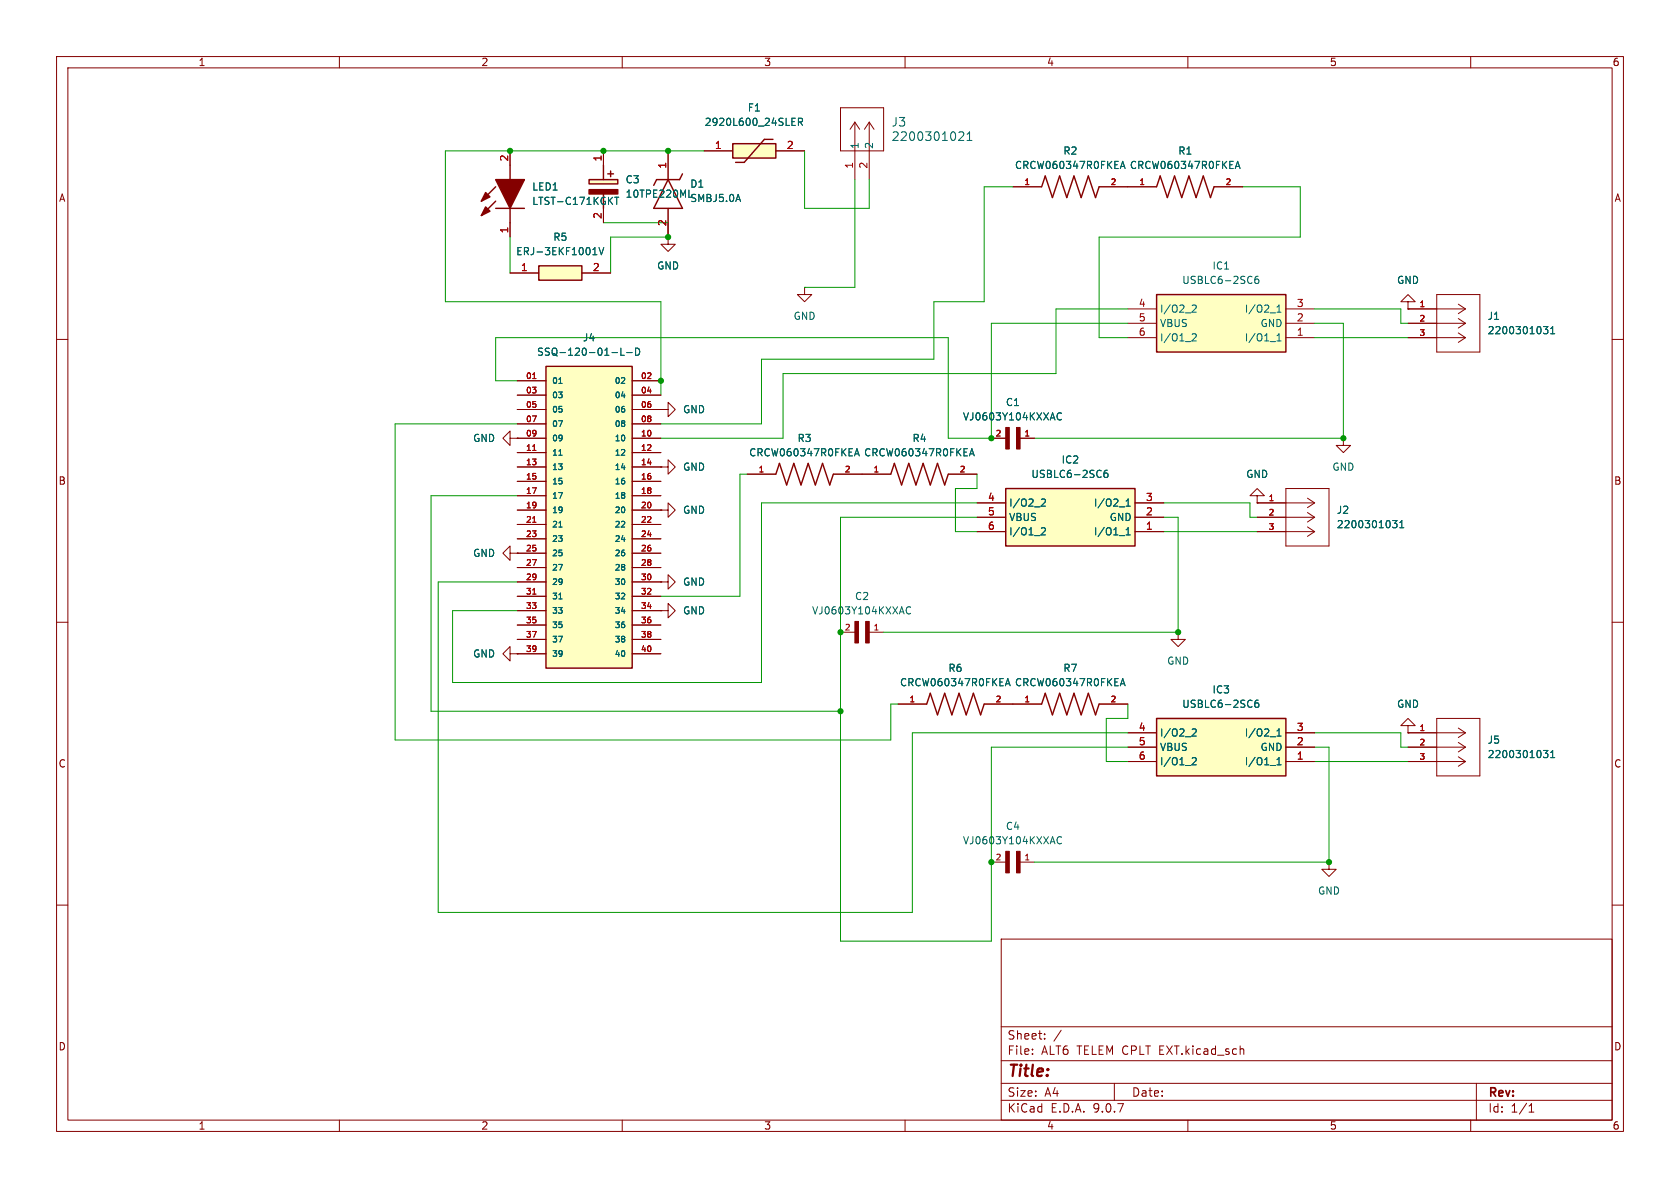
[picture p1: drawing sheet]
<svg xmlns="http://www.w3.org/2000/svg" width="297mm" height="210mm" viewBox="0 0 297 210" stroke-linecap="round" stroke-linejoin="round" font-family="sans-serif">
<g fill="none" stroke="#840000" stroke-width=".18">
<path d="M10 10h277v190h-277zM12 12h273v186h-273zM60 10v2M110 10v2M148.6 19.1h7.6v7.6h-7.6zM160 10v2M210 10v2M260 10v2M151.1 21.6v10.2M151.1 21.6l-.8 1.3M151.1 21.6l.9 1.3M153.7 21.6v10.2"/>
<path d="M153.7 21.6l-.9 1.3M153.7 21.6l.8 1.3M118.1 41.9v1.3h1.3l-1.3 1.3-1.3-1.3h1.3M118.1 41.9h.1M10 60h2M285 60h2M132.1 83.8h5.1M147.3 83.8h5.1M10 110h2M285 110h2M234.9 152.4v1.3h1.3l-1.3 1.2-1.2-1.2h1.2M234.9 152.4h.1"/>
<path d="M10 160h2M177 166h108v32h-108zM285 160h2M60 198v2M110 198v2M160 198v2M177 194.5h108M177 191.5h108M177 187.5h108M177 181.5h108M182.5 186.3v.1M182.5 185.5v.1"/>
<path d="M184.7 183.6v.1M184.7 182.8v.1M187.6 182.1l-1.3 2M197 191.5v3M210 198v2M219.7 185.4l.2 .2v.8M260 198v2M261 191.5v6.5M270.3 196.6h.9M270.3 195.5l.4-.4v1.5"/>
</g>
<path d="M137.2 83.8l.6-1.9 1.3 3.8 1.2-3.8 1.3 3.8 1.3-3.8 1.2 3.8 1.3-3.8 1.3 3.8 .6-1.9" fill="none" stroke="#840000" stroke-width=".25"/>
<path d="M169.6 23.4l.5-.1 .2 .1 .1 .3-1 1.1h1M171 24.8h.8M171 23.7l.4-.4v1.5M151.1 80.6l.4-1.3 .4 1.3M151.2 80.2h.6" fill="none" stroke="#006464" stroke-width=".18"/>
<path d="M104.1 31.8h5.1v.7h-5.1z" fill="#ffffc2"/>
<path d="M104.1 31.8h5.1v.7h-5.1zM106.7 29.2v2.6M106.7 34.3v2.5M107.4 30.7h1.1M107.9 30.2v1M163.8 124.5l.7-1.9 1.2 3.8 1.3-3.8 1.3 3.8 1.2-3.8 1.3 3.8 1.3-3.8 1.3 3.8 .6-1.9M184.1 124.5l.7-1.9 1.3 3.8 1.2-3.8 1.3 3.8 1.3-3.8 1.2 3.8 1.3-3.8 1.3 3.8 .6-1.9" fill="none" stroke="#840000" stroke-width=".25"/>
<path d="M104.1 33.5h5.1v.8h-5.1z" fill="#840000" stroke="#840000" stroke-width=".25"/>
<path d="M106.7 26.7v2.5M106.7 36.8v2.6M142.2 50.8v1.3h1.3l-1.3 1.2-1.2-1.2h1.2M142.2 50.8h.1M90.2 77.5v-1.3l-1.3 1.3 1.3 1.2v-1.2h1.2M91.4 77.5h.1M222.2 87.6h1.3l-1.3-1.2-1.2 1.2h1.2v1.3M222.2 88.9h.1M158.7 124.5h5.1M174 124.5h10.1M194.3 124.5h5.1" fill="none" stroke="#840000" stroke-width=".18"/>
<path d="M177.7 121.2l.5-1.2 .4 1.2M177.9 120.9h.6M198.1 121.2l.4-1.2 .4 1.2M198.2 120.9h.6" fill="none" stroke="#006464" stroke-width=".18"/>
<path d="M177.8 86.4h22.9v10.1h-22.9z" fill="#ffffc2"/>
<path d="M118.1 31.8l2.5 5h-5zM120.6 30.7l-.5 1.1h-4l-.5 1M177.8 86.4h22.9v10.1h-22.9z" fill="none" stroke="#840000" stroke-width=".25"/>
<g fill="none" stroke="#840000" stroke-width=".18">
<path d="M118.1 26.7v5.1M118.1 36.8v5.1M237.5 77.5v1.2h1.3l-1.3 1.3-1.3-1.3h1.3M237.5 77.5h.1M172.7 94h5.1M172.7 91.4h5.1M172.7 88.9h5.1M200.7 94h5M200.7 91.4h5M200.7 88.9h5M222.2 94h10.2M222.2 91.4h10.2"/>
<path d="M222.2 88.9h10.2M227.3 86.4h7.6v10.1h-7.6zM231.1 88.1l1.3 .8M231.1 90.6l1.3 .8M231.1 93.1l1.3 .9M232.4 88.9l-1.3 .8M232.4 91.4l-1.3 .9M232.4 94l-1.3 .8"/>
</g>
<path d="M130.5 34.4l.4 1.2M184.1 93.4l.5-.1 .2 .4-.8 .9h.8M184.1 88.3l.5-.1 .2 .4-.8 .9h.8M195.8 83.1l-.4 .1a.86 .86 0 0 0 0 1.2l.4-.1 .1-.4-.3-.3h-.2l-.2 .3M199.1 94.6h.7M199.1 88.6l.3-.4v1.3M199.1 93.7l.3-.4v1.3M199.1 89.5h.7M246.2 92h.8l-.4 .5 .3 .1v.6l-.2 .1-.5-.1M247.5 93.3h.7M247.5 92.4l.3-.4v1.3" fill="none" stroke="#006464" stroke-width=".18"/>
<path d="M129.5 25.4h7.7v2.5h-7.7z" fill="#ffffc2"/>
<path d="M129.5 25.4h7.7v2.5h-7.7zM136.7 24.6h-1.6l-3.5 4.1h-1.6" fill="none" stroke="#840000" stroke-width=".25"/>
<path d="M124.5 26.7h5M137.2 26.7h5" fill="none" stroke="#840000" stroke-width=".18"/>
<path d="M140 22.2h.6M140 20.9h.6M141.2 21.6l.6-.1 .1-.2-.1-.3-.6-.1v1.3M141.5 21.6l.4 .6" fill="none" stroke="#006464" stroke-width=".18"/>
<path d="M95.2 47h7.7v2.5h-7.7z" fill="#ffffc2"/>
<path d="M87.6 36.8h5.1M87.6 35.6l-2.5 2.5M87.6 33l-2.5 2.6M90.2 29.2v2.6M90.2 36.8v2.6M95.2 47h7.7v2.5h-7.7z" fill="none" stroke="#840000" stroke-width=".25"/>
<g fill="none" stroke="#840000" stroke-width=".18">
<path d="M90.2 26.7v2.5M90.2 39.4v2.5M90.2 48.3h5M102.9 48.3h5M116.8 82.6h1.3v-1.3l1.3 1.3-1.3 1.2v-1.2M116.8 82.6h.1M248.9 128.3h1.3l-1.3-1.3-1.3 1.3h1.3v1.2M248.9 129.5h.1M248.9 129.5h10.2M248.9 132.1h10.2M248.9 134.6h10.2M254 127h7.6v10.2h-7.6z"/>
<path d="M257.8 128.7l1.3 .8M257.8 131.2l1.3 .9M257.8 133.8l1.3 .8M259.1 129.5l-1.3 .9M259.1 132.1l-1.3 .8M259.1 134.6l-1.3 .9"/>
</g>
<path d="M108.7 34.9h.7M109 34.9v1.2M104.8 45h.7M105.9 43.8l.4 1.2 .4-1.2M272.9 132.7h.7l-.4 .4 .4 .2v.5l-.2 .1h-.5M274.1 133.9h.8M274.1 133l.4-.3v1.2" fill="none" stroke="#006464" stroke-width=".18"/>
<g fill="#840000" stroke="#840000" stroke-width=".25">
<path d="M87.6 31.8h5.1l-2.5 5z"/>
<path d="M85.9 36.6l.7 .7-1.5 .8z"/>
<path d="M85.9 34l.7 .8-1.5 .8z"/>
</g>
<path d="M204.5 127h22.8v10.2h-22.8z" fill="#ffffc2"/>
<path d="M157.5 83.8l.6-1.9 1.3 3.8 1.3-3.8 1.2 3.8 1.3-3.8 1.3 3.8 1.2-3.8 1.3 3.8 .6-1.9M204.5 127h22.8v10.2h-22.8z" fill="none" stroke="#840000" stroke-width=".25"/>
<g fill="none" stroke="#840000" stroke-width=".18">
<path d="M248.9 53.3h1.3l-1.3-1.2-1.3 1.2h1.3v1.3M248.9 54.6h.1M116.8 72.4h1.3v-1.3l1.3 1.3-1.3 1.3v-1.3M116.8 72.4h.1M152.4 83.8h5.1M167.6 83.8h5.1M90.2 115.6v-1.3l-1.3 1.3 1.3 1.2v-1.2h1.2M91.4 115.6h.1M148.6 111.8h2.5M153.7 111.8h2.5M208.3 111.8v1.2h1.2l-1.2 1.3-1.3-1.3h1.3M208.3 111.8h.1"/>
<path d="M199.4 134.6h5.1M199.4 132.1h5.1M199.4 129.5h5.1M227.3 134.6h5.1M227.3 132.1h5.1M227.3 129.5h5.1M175.3 152.4h2.5M180.3 152.4h2.6"/>
</g>
<path d="M171.4 80.6l.4-1.3 .4 1.3M171.5 80.2h.6M161 107.4a.6 .6 0 0 0-.8 .4 .6 .6 0 0 0 .5 .7l.3-.1M210.8 134.1l.4-.2 .3 .4-.8 .9h.8M210.8 129l.4-.2 .3 .4-.8 .9h.8M222.4 123.8h-.3a.86 .86 0 0 0 0 1.2l.4-.1 .1-.4-.3-.2h-.2l-.3 .2M225.8 135.2h.7M225.8 129.2l.3-.4v1.3M225.8 134.3l.3-.4v1.3M225.8 130.1h.7M187.7 148a.6 .6 0 0 0-.9 .4 .6 .6 0 0 0 .6 .8l.3-.2" fill="none" stroke="#006464" stroke-width=".18"/>
<g fill="#840000" stroke="#840000" stroke-width=".18">
<path d="M179.7 150.5h.6v3.8h-.6z"/>
<path d="M177.8 150.5h.6v3.8h-.6z"/>
<path d="M153 109.9h.7v3.8h-.7z"/>
<path d="M151.1 109.9h.7v3.8h-.7z"/>
</g>
<path d="M96.5 64.8h15.3v53.3h-15.3z" fill="#ffffc2"/>
<path d="M184.1 33l.7-1.9 1.3 3.8 1.2-3.8 1.3 3.8 1.3-3.8 1.2 3.8 1.3-3.8 1.3 3.8 .6-1.9M204.5 33l.6-1.9 1.3 3.8 1.2-3.8 1.3 3.8 1.3-3.8 1.3 3.8 1.2-3.8 1.3 3.8 .6-1.9M96.5 64.8h15.3v53.3h-15.3z" fill="none" stroke="#840000" stroke-width=".25"/>
<g fill="none" stroke="#840000" stroke-width=".18">
<path d="M179.1 33h5M194.3 33h10.2M214.6 33h5.1M91.4 67.3h5.1M91.4 69.9h5.1M91.4 72.4h5.1M91.4 74.9h5.1M91.4 77.5h5.1M111.8 67.3h5M111.8 69.9h5M111.8 72.4h5M111.8 74.9h5"/>
<path d="M111.8 77.5h5M175.3 77.5h2.5M180.3 77.5h2.6M90.2 97.8v-1.3l-1.3 1.3 1.3 1.3v-1.3h1.2M91.4 97.8h.1M91.4 80h5.1M91.4 82.6h5.1M91.4 85.1h5.1M91.4 87.6h5.1M91.4 90.2h5.1M91.4 92.7h5.1M91.4 95.3h5.1"/>
<path d="M91.4 97.8h5.1M111.8 80h5M111.8 82.6h5M111.8 85.1h5M111.8 87.6h5M111.8 90.2h5M111.8 92.7h5M111.8 95.3h5M111.8 97.8h5M116.8 90.2h1.3v-1.3l1.3 1.3-1.3 1.2v-1.2M116.8 90.2h.1M91.4 100.3h5.1"/>
<path d="M91.4 102.9h5.1M91.4 105.4h5.1M91.4 108h5.1M91.4 110.5h5.1M91.4 113h5.1M91.4 115.6h5.1M111.8 100.3h5M111.8 102.9h5M111.8 105.4h5M111.8 108h5M111.8 110.5h5M111.8 113h5"/>
<path d="M111.8 115.6h5M116.8 102.9h1.3v-1.3l1.3 1.3-1.3 1.2v-1.2M116.8 102.9h.1M116.8 108h1.3v-1.3l1.3 1.3-1.3 1.2v-1.2M116.8 108h.1"/>
</g>
<g fill="none" stroke="#006464" stroke-width=".18">
<path d="M198.1 29.8l.4-1.3 .4 1.3M198.2 29.4h.6M218.4 29.8l.4-1.3 .4 1.3M218.5 29.4h.6M98.8 67.8h.6M108.2 62.3h1M109.8 61.5v1.3h.6M110.8 62.3h1M112.4 61.5a.64 .64 0 0 1 .7 .7 .64 .64 0 0 1-.7 .6zM187.7 73.1a.6 .6 0 0 0-.9 .4 .6 .6 0 0 0 .6 .7l.3-.1M98.8 80.5h.6M98.8 93.2h.6"/>
<path d="M98.8 105.9h.6"/>
</g>
<path d="M94.2 66.9h.6M94.2 79.6h.6M94.2 92.3h.6M94.2 105h.6" fill="none" stroke="#a90000" stroke-width=".18"/>
<g fill="#840000" stroke="#840000" stroke-width=".18">
<path d="M179.7 75.6h.6v3.8h-.6z"/>
<path d="M177.8 75.6h.6v3.8h-.6z"/>
</g>
<path d="M204.5 52.1h22.8v10.1h-22.8z" fill="#ffffc2"/>
<path d="M204.5 52.1h22.8v10.1h-22.8z" fill="none" stroke="#840000" stroke-width=".25"/>
<g fill="none" stroke="#840000" stroke-width=".18">
<path d="M90.2 26.7v2.5M90.2 39.4v2.5M106.7 26.7v2.5M106.7 36.8v2.6M118.1 26.7v5.1M118.1 36.8v5.1M124.5 26.7h5M137.2 26.7h5M179.1 33h5M194.3 33h10.2M214.6 33h5.1M90.2 48.3h5"/>
<path d="M102.9 48.3h5M118.1 41.9h.1M199.4 59.7h5.1M199.4 57.2h5.1M199.4 54.6h5.1M227.3 59.7h5.1M227.3 57.2h5.1M227.3 54.6h5.1M248.9 54.6h.1M248.9 59.7h10.2M248.9 57.2h10.2M248.9 54.6h10.2"/>
<path d="M254 52.1h7.6v10.1h-7.6zM257.8 53.8l1.3 .8M257.8 56.3l1.3 .9M257.8 58.9l1.3 .8M259.1 54.6l-1.3 .8M259.1 57.2l-1.3 .8M259.1 59.7l-1.3 .8M91.4 77.5h.1M91.4 67.3h5.1M91.4 69.9h5.1M91.4 72.4h5.1M91.4 74.9h5.1"/>
<path d="M91.4 77.5h5.1M111.8 67.3h5M111.8 69.9h5M111.8 72.4h5M111.8 74.9h5M111.8 77.5h5M116.8 72.4h.1M175.3 77.5h2.5M180.3 77.5h2.6M91.4 97.8h.1M91.4 80h5.1M91.4 82.6h5.1"/>
<path d="M91.4 85.1h5.1M91.4 87.6h5.1M91.4 90.2h5.1M91.4 92.7h5.1M91.4 95.3h5.1M91.4 97.8h5.1M111.8 80h5M111.8 82.6h5M111.8 85.1h5M111.8 87.6h5M111.8 90.2h5M111.8 92.7h5"/>
<path d="M111.8 95.3h5M111.8 97.8h5M116.8 82.6h.1M116.8 90.2h.1M132.1 83.8h5.1M147.3 83.8h10.2M167.6 83.8h5.1M172.7 94h5.1M172.7 91.4h5.1M172.7 88.9h5.1M200.7 94h5M200.7 91.4h5"/>
<path d="M200.7 88.9h5M222.2 88.9h.1M222.2 94h5.1M222.2 91.4h5.1M222.2 88.9h5.1M91.4 115.6h.1M91.4 100.3h5.1M91.4 102.9h5.1M91.4 105.4h5.1M91.4 108h5.1M91.4 110.5h5.1M91.4 113h5.1"/>
<path d="M91.4 115.6h5.1M111.8 100.3h5M111.8 102.9h5M111.8 105.4h5M111.8 108h5M111.8 110.5h5M111.8 113h5M111.8 115.6h5M116.8 102.9h.1M116.8 108h.1M158.7 124.5h5.1M174 124.5h10.1"/>
<path d="M194.3 124.5h5.1M199.4 129.5h5.1M199.4 132.1h5.1M199.4 134.6h5.1M227.3 129.5h5.1M227.3 132.1h5.1M227.3 134.6h5.1M248.9 129.5h.1M248.9 129.5h5.1M248.9 132.1h5.1M248.9 134.6h5.1"/>
</g>
<g fill="none" stroke="#006464" stroke-width=".18">
<path d="M108.7 34.9h.7M109 34.9v1.2M130.5 34.4l.4 1.2M140 22.2h.6M140 20.9h.6M141.2 21.6l.6-.1 .1-.2-.1-.3-.6-.1v1.3M141.5 21.6l.4 .6M198.1 29.8l.4-1.3 .4 1.3M198.2 29.4h.6M218.4 29.8l.4-1.3 .4 1.3M218.5 29.4h.6M104.8 45h.7"/>
<path d="M105.9 43.8l.4 1.2 .4-1.2M210.8 59.1l.4-.1 .3 .4-.8 .9h.8M210.8 54l.4-.1 .3 .4-.8 .9h.8M222.4 48.8l-.3 .1a.86 .86 0 0 0 0 1.2l.4-.1 .1-.4-.3-.3-.4 .1-.1 .2M225.8 54.3l.3-.4v1.3M225.8 59.4l.3-.4v1.3M225.8 55.2h.7M272.9 57.7h.7l-.4 .5 .4 .1v.6l-.2 .1-.5-.1M274.1 59h.8M274.1 58.1l.4-.4v1.3M98.8 67.8h.6M108.2 62.3h1"/>
<path d="M109.8 61.5v1.3h.6M110.8 62.3h1M112.4 61.5a.64 .64 0 0 1 .7 .7 .64 .64 0 0 1-.7 .6zM187.7 73.1a.6 .6 0 0 0-.9 .4 .6 .6 0 0 0 .6 .7l.3-.1M225.8 60.3h.7M98.8 80.5h.6M98.8 93.2h.6M151.1 80.6l.4-1.3 .4 1.3M151.2 80.2h.6M171.4 80.6l.4-1.3 .4 1.3M171.5 80.2h.6M184.1 93.4l.5-.1 .2 .4-.8 .9h.8"/>
<path d="M184.1 88.3l.5-.1 .2 .4-.8 .9h.8M195.8 83.1l-.4 .1a.86 .86 0 0 0 0 1.2l.4-.1 .1-.4-.3-.3h-.2l-.2 .3M199.1 94.6h.7M199.1 88.6l.3-.4v1.3M199.1 93.7l.3-.4v1.3M199.1 89.5h.7M246.2 92h.8l-.4 .5 .3 .1v.6l-.2 .1-.5-.1M247.5 93.3h.7M247.5 92.4l.3-.4v1.3M98.8 105.9h.6M177.7 121.2l.5-1.2 .4 1.2M177.9 120.9h.6"/>
<path d="M198.1 121.2l.4-1.2 .4 1.2M198.2 120.9h.6M210.8 129l.4-.2 .3 .4-.8 .9h.8M210.8 134.1l.4-.2 .3 .4-.8 .9h.8M222.4 123.8h-.3a.86 .86 0 0 0 0 1.2l.4-.1 .1-.4-.3-.2h-.2l-.3 .2M225.8 129.2l.3-.4v1.3M225.8 134.3l.3-.4v1.3M225.8 135.2h.7M225.8 130.1h.7M272.9 132.7h.7l-.4 .4 .4 .2v.5l-.2 .1h-.5M274.1 133l.4-.3v1.2M274.1 133.9h.8"/>
</g>
<g fill="none" stroke="#009600" stroke-width=".18">
<path d="M106.7 39.4h11.4v2.5h-10.2v6.4M124.5 26.7h-45.8v26.6h38.1v16.6M142.2 26.7v10.1h11.5v-5M151.1 31.8v19h-8.9M179.1 33h-5.1v20.3h-8.9v10.2h-30.5v11.4h-17.8M219.7 33h10.2v8.9h-35.6v17.8h5.1M90.2 41.9v6.4M199.4 57.2h-24.1v20.3h-7.7v-17.8h-80v7.6h3.8M199.4 54.6h-12.7v11.4h-48.3v11.5h-21.6M232.4 54.6h15.2v2.6h1.3M232.4 57.2h5.1v20.3h-54.6M232.4 59.7h16.5"/>
<path d="M91.4 74.9h-21.6v55.9h87.7v-6.3h1.2M91.4 87.6h-15.2v38.1h72.4M132.1 83.8h-1.3v21.6h-14M172.7 91.4h-24.1v75h26.7v-34.3h24.1M172.7 83.8v2.6h-3.8v7.6h3.8M172.7 88.9h-38.1v31.8h-54.6v-12.7h11.4M205.7 91.4h2.6v20.4h-52.1M205.7 88.9h15.3v2.5h1.2M205.7 94h16.5M91.4 102.9h-13.9v58.4h83.8v-31.8h38.1M199.4 124.5v2.5h-3.8v7.6h3.8M232.4 132.1h2.5v20.3h-52"/>
<path d="M232.4 129.5h15.2v2.6h1.3M232.4 134.6h16.5"/>
</g>
<path d="M94.2 66.9h.6M94.2 79.6h.6M94.2 92.3h.6M94.2 105h.6" fill="none" stroke="#a90000" stroke-width=".18"/>
<g fill="#009600" stroke="#009600" stroke-width=".18">
<circle cx="106.7" cy="26.7" r=".46"/>
<circle cx="118.1" cy="26.7" r=".46"/>
<circle cx="116.8" cy="67.3" r=".46"/>
<circle cx="118.1" cy="41.9" r=".46"/>
<circle cx="90.2" cy="26.7" r=".46"/>
<circle cx="208.3" cy="111.8" r=".46"/>
<circle cx="234.9" cy="152.4" r=".46"/>
<circle cx="237.5" cy="77.5" r=".46"/>
<circle cx="175.3" cy="152.4" r=".46"/>
<circle cx="148.6" cy="111.8" r=".46"/>
<circle cx="148.6" cy="125.7" r=".46"/>
<circle cx="175.3" cy="77.5" r=".46"/>
</g>
<text font-size="2.8" fill="#840000" x="178" y="190.9">Title:</text>
<g font-size="2.1" fill="#006464">
<text x="157.5" y="22.6">J3</text>
<text x="157.5" y="25.1">2200301021</text>
</g>
<g font-size="2.1" fill="#840000">
<text x="178" y="184">Sheet:</text>
<text x="178" y="186.7">File:</text>
<text x="184.1" y="186.7">ALT6 TELEM CPLT EXT.kicad_sch</text>
<text x="178" y="196.9">KiCad</text>
<text x="178" y="194.1">Size:</text>
<text x="184.7" y="194.1">A4</text>
<text x="185.7" y="196.9">E.D.A.</text>
<text x="193.3" y="196.9">9.0.7</text>
<text x="200" y="194.1">Date:</text>
<text x="263" y="194.3">Rev:</text>
<text x="263" y="196.9">Id:</text>
<text x="267.1" y="196.9">1/1</text>
</g>
<g font-size="1.8" fill="#840000">
<text x="35" y="11.9">1</text>
<text x="85" y="11.9">2</text>
<text x="135" y="11.9">3</text>
<text x="185" y="11.9">4</text>
<text x="235" y="11.9">5</text>
<text x="285" y="11.9">6</text>
<text x="10.3" y="35.9">A</text>
<text x="285.3" y="35.9">A</text>
<text x="10.3" y="85.9">B</text>
<text x="285.3" y="85.9">B</text>
<text x="10.3" y="135.9">C</text>
<text x="285.3" y="135.9">C</text>
<text x="10.3" y="185.9">D</text>
<text x="285.3" y="185.9">D</text>
<text x="35" y="199.9">1</text>
<text x="85" y="199.9">2</text>
<text x="135" y="199.9">3</text>
<text x="185" y="199.9">4</text>
<text x="235" y="199.9">5</text>
<text x="285" y="199.9">6</text>
</g>
<g font-size="1.8" fill="#006464">
<text x="124.5" y="22.5">2920L600_24SLER</text>
<text x="132.1" y="19.9">F1</text>
<text x="152" y="26.4" transform="rotate(-90 152 26.4)">1</text>
<text x="154.5" y="26.4" transform="rotate(-90 154.5 26.4)">2</text>
<text x="187.9" y="27.5">R2</text>
<text x="208.2" y="27.5">R1</text>
<text x="94" y="33.9">LED1</text>
<text x="110.5" y="32.6">C3</text>
<text x="110.5" y="35.2">10TPE220ML</text>
<text x="121.9" y="33.4">D1</text>
<text x="121.9" y="35.9">SMBJ5.0A</text>
<text x="179.3" y="30.1">CRCW060347R0FKEA</text>
<text x="199.7" y="30.1">CRCW060347R0FKEA</text>
<text x="94" y="36.4">LTST-C171KGKT</text>
<text x="91.2" y="45.3">ERJ-3EKF1001V</text>
<text x="97.7" y="42.8">R5</text>
<text x="116.1" y="47.9">GND</text>
<text x="214.3" y="47.9">IC1</text>
<text x="208.9" y="50.4">USBLC6-2SC6</text>
<text x="246.9" y="50.4">GND</text>
<text x="140.2" y="56.7">GND</text>
<text x="205" y="58">VBUS</text>
<text x="205" y="55.5">I/O2_2</text>
<text x="220" y="55.5">I/O2_1</text>
<text x="222.7" y="58">GND</text>
<text x="262.9" y="56.7">J1</text>
<text x="262.9" y="59.3">2200301031</text>
<text x="94.8" y="63.1">SSQ-120-01-L-D</text>
<text x="102.9" y="60.6">J4</text>
<text x="205" y="60.6">I/O1_2</text>
<text x="220" y="60.6">I/O1_1</text>
<text x="177.7" y="72">C1</text>
<text x="120.7" y="73.3">GND</text>
<text x="170.1" y="74.5">VJ0603Y104KXXAC</text>
<text x="83.5" y="78.3">GND</text>
<text x="120.7" y="83.4">GND</text>
<text x="132.3" y="80.9">CRCW060347R0FKEA</text>
<text x="140.9" y="78.3">R3</text>
<text x="152.7" y="80.9">CRCW060347R0FKEA</text>
<text x="161.2" y="78.3">R4</text>
<text x="187.6" y="82.1">IC2</text>
<text x="235.5" y="83.4">GND</text>
<text x="178.3" y="89.8">I/O2_2</text>
<text x="182.2" y="84.7">USBLC6-2SC6</text>
<text x="193.3" y="89.8">I/O2_1</text>
<text x="220.2" y="84.7">GND</text>
<text x="120.7" y="91">GND</text>
<text x="178.3" y="94.8">I/O1_2</text>
<text x="178.3" y="92.3">VBUS</text>
<text x="193.3" y="94.8">I/O1_1</text>
<text x="196.1" y="92.3">GND</text>
<text x="236.2" y="91">J2</text>
<text x="236.2" y="93.6">2200301031</text>
<text x="83.5" y="98.7">GND</text>
<text x="120.7" y="103.7">GND</text>
<text x="151.1" y="106.3">C2</text>
<text x="120.7" y="108.8">GND</text>
<text x="143.5" y="108.8">VJ0603Y104KXXAC</text>
<text x="83.5" y="116.4">GND</text>
<text x="167.6" y="119">R6</text>
<text x="187.9" y="119">R7</text>
<text x="206.2" y="117.7">GND</text>
<text x="159" y="121.5">CRCW060347R0FKEA</text>
<text x="179.3" y="121.5">CRCW060347R0FKEA</text>
<text x="208.9" y="125.3">USBLC6-2SC6</text>
<text x="214.3" y="122.8">IC3</text>
<text x="246.9" y="125.3">GND</text>
<text x="205" y="130.4">I/O2_2</text>
<text x="220" y="130.4">I/O2_1</text>
<text x="262.9" y="131.7">J5</text>
<text x="205" y="135.5">I/O1_2</text>
<text x="205" y="132.9">VBUS</text>
<text x="220" y="135.5">I/O1_1</text>
<text x="222.7" y="132.9">GND</text>
<text x="262.9" y="134.2">2200301031</text>
<text x="170.1" y="149.5">VJ0603Y104KXXAC</text>
<text x="177.7" y="146.9">C4</text>
<text x="232.9" y="158.3">GND</text>
</g>
<g font-size="1.8" fill="#a90000">
<text x="89.9" y="28.6" transform="rotate(-90 89.9 28.6)">2</text>
<text x="106.4" y="28.6" transform="rotate(-90 106.4 28.6)">1</text>
<text x="117.9" y="29.9" transform="rotate(-90 117.9 29.9)">1</text>
<text x="126.3" y="26.4">1</text>
<text x="139" y="26.4">2</text>
<text x="150.9" y="29.9" transform="rotate(-90 150.9 29.9)">1</text>
<text x="153.4" y="29.9" transform="rotate(-90 153.4 29.9)">2</text>
<text x="89.9" y="41.3" transform="rotate(-90 89.9 41.3)">1</text>
<text x="106.4" y="38.8" transform="rotate(-90 106.4 38.8)">2</text>
<text x="117.9" y="40.1" transform="rotate(-90 117.9 40.1)">2</text>
<text x="92" y="48">1</text>
<text x="104.7" y="48">2</text>
<text x="201.2" y="59.4">6</text>
<text x="201.2" y="56.9">5</text>
<text x="201.2" y="54.4">4</text>
<text x="229.2" y="59.4">1</text>
<text x="229.2" y="56.9">2</text>
<text x="229.2" y="54.4">3</text>
<text x="174.6" y="88.6">4</text>
<text x="202.5" y="88.6">3</text>
<text x="174.6" y="93.7">6</text>
<text x="174.6" y="91.2">5</text>
<text x="202.5" y="93.7">1</text>
<text x="202.5" y="91.2">2</text>
<text x="201.2" y="131.8">5</text>
<text x="201.2" y="129.3">4</text>
<text x="229.2" y="131.8">2</text>
<text x="229.2" y="129.3">3</text>
<text x="201.2" y="134.4">6</text>
<text x="229.2" y="134.4">1</text>
</g>
<g font-size="1.4" fill="#a90000">
<text x="181" y="32.8">1</text>
<text x="196.2" y="32.8">2</text>
<text x="201.3" y="32.8">1</text>
<text x="216.6" y="32.8">2</text>
<text x="250.8" y="54.4">1</text>
<text x="250.8" y="56.9">2</text>
<text x="250.8" y="59.4">3</text>
<text x="92.9" y="67.1">01</text>
<text x="92.9" y="69.6">03</text>
<text x="113.2" y="67.1">02</text>
<text x="113.2" y="69.6">04</text>
<text x="92.9" y="72.1">05</text>
<text x="92.9" y="74.7">07</text>
<text x="92.9" y="77.2">09</text>
<text x="113.2" y="72.1">06</text>
<text x="113.2" y="74.7">08</text>
<text x="113.2" y="77.2">10</text>
<text x="175.9" y="77.2">2</text>
<text x="181" y="77.2">1</text>
<text x="92.9" y="79.8">11</text>
<text x="92.9" y="82.3">13</text>
<text x="113.2" y="79.8">12</text>
<text x="113.2" y="82.3">14</text>
<text x="134" y="83.6">1</text>
<text x="149.2" y="83.6">2</text>
<text x="154.3" y="83.6">1</text>
<text x="169.6" y="83.6">2</text>
<text x="92.9" y="84.8">15</text>
<text x="92.9" y="87.4">17</text>
<text x="92.9" y="89.9">19</text>
<text x="113.2" y="84.8">16</text>
<text x="113.2" y="87.4">18</text>
<text x="113.2" y="89.9">20</text>
<text x="224.2" y="88.6">1</text>
<text x="92.9" y="92.5">21</text>
<text x="92.9" y="95">23</text>
<text x="113.2" y="92.5">22</text>
<text x="113.2" y="95">24</text>
<text x="224.2" y="91.2">2</text>
<text x="224.2" y="93.7">3</text>
<text x="92.9" y="97.5">25</text>
<text x="92.9" y="100.1">27</text>
<text x="113.2" y="97.5">26</text>
<text x="113.2" y="100.1">28</text>
<text x="92.9" y="102.6">29</text>
<text x="92.9" y="105.2">31</text>
<text x="92.9" y="107.7">33</text>
<text x="113.2" y="102.6">30</text>
<text x="113.2" y="105.2">32</text>
<text x="113.2" y="107.7">34</text>
<text x="92.9" y="110.2">35</text>
<text x="92.9" y="112.8">37</text>
<text x="113.2" y="110.2">36</text>
<text x="113.2" y="112.8">38</text>
<text x="149.2" y="111.5">2</text>
<text x="154.3" y="111.5">1</text>
<text x="92.9" y="115.3">39</text>
<text x="113.2" y="115.3">40</text>
<text x="160.7" y="124.2">1</text>
<text x="175.9" y="124.2">2</text>
<text x="181" y="124.2">1</text>
<text x="196.2" y="124.2">2</text>
<text x="250.8" y="129.3">1</text>
<text x="250.8" y="131.8">2</text>
<text x="250.8" y="134.4">3</text>
<text x="175.9" y="152.1">2</text>
<text x="181" y="152.1">1</text>
</g>
<g font-size="1.4" fill="#006464">
<text x="97.5" y="68">01</text>
<text x="97.5" y="70.6">03</text>
<text x="108.6" y="68">02</text>
<text x="108.6" y="70.6">04</text>
<text x="97.5" y="73.1">05</text>
<text x="97.5" y="75.7">07</text>
<text x="108.6" y="73.1">06</text>
<text x="108.6" y="75.7">08</text>
<text x="97.5" y="78.2">09</text>
<text x="97.5" y="80.7">11</text>
<text x="97.5" y="83.3">13</text>
<text x="108.6" y="78.2">10</text>
<text x="108.6" y="80.7">12</text>
<text x="108.6" y="83.3">14</text>
<text x="97.5" y="85.8">15</text>
<text x="97.5" y="88.4">17</text>
<text x="108.6" y="85.8">16</text>
<text x="108.6" y="88.4">18</text>
<text x="97.5" y="90.9">19</text>
<text x="97.5" y="93.4">21</text>
<text x="97.5" y="96">23</text>
<text x="108.6" y="90.9">20</text>
<text x="108.6" y="93.4">22</text>
<text x="108.6" y="96">24</text>
<text x="97.5" y="98.5">25</text>
<text x="97.5" y="101.1">27</text>
<text x="108.6" y="98.5">26</text>
<text x="108.6" y="101.1">28</text>
<text x="97.5" y="103.6">29</text>
<text x="97.5" y="106.1">31</text>
<text x="108.6" y="103.6">30</text>
<text x="108.6" y="106.1">32</text>
<text x="97.5" y="108.7">33</text>
<text x="97.5" y="111.2">35</text>
<text x="97.5" y="113.8">37</text>
<text x="108.6" y="108.7">34</text>
<text x="108.6" y="111.2">36</text>
<text x="108.6" y="113.8">38</text>
<text x="97.5" y="116.3">39</text>
<text x="108.6" y="116.3">40</text>
</g>
</svg>
